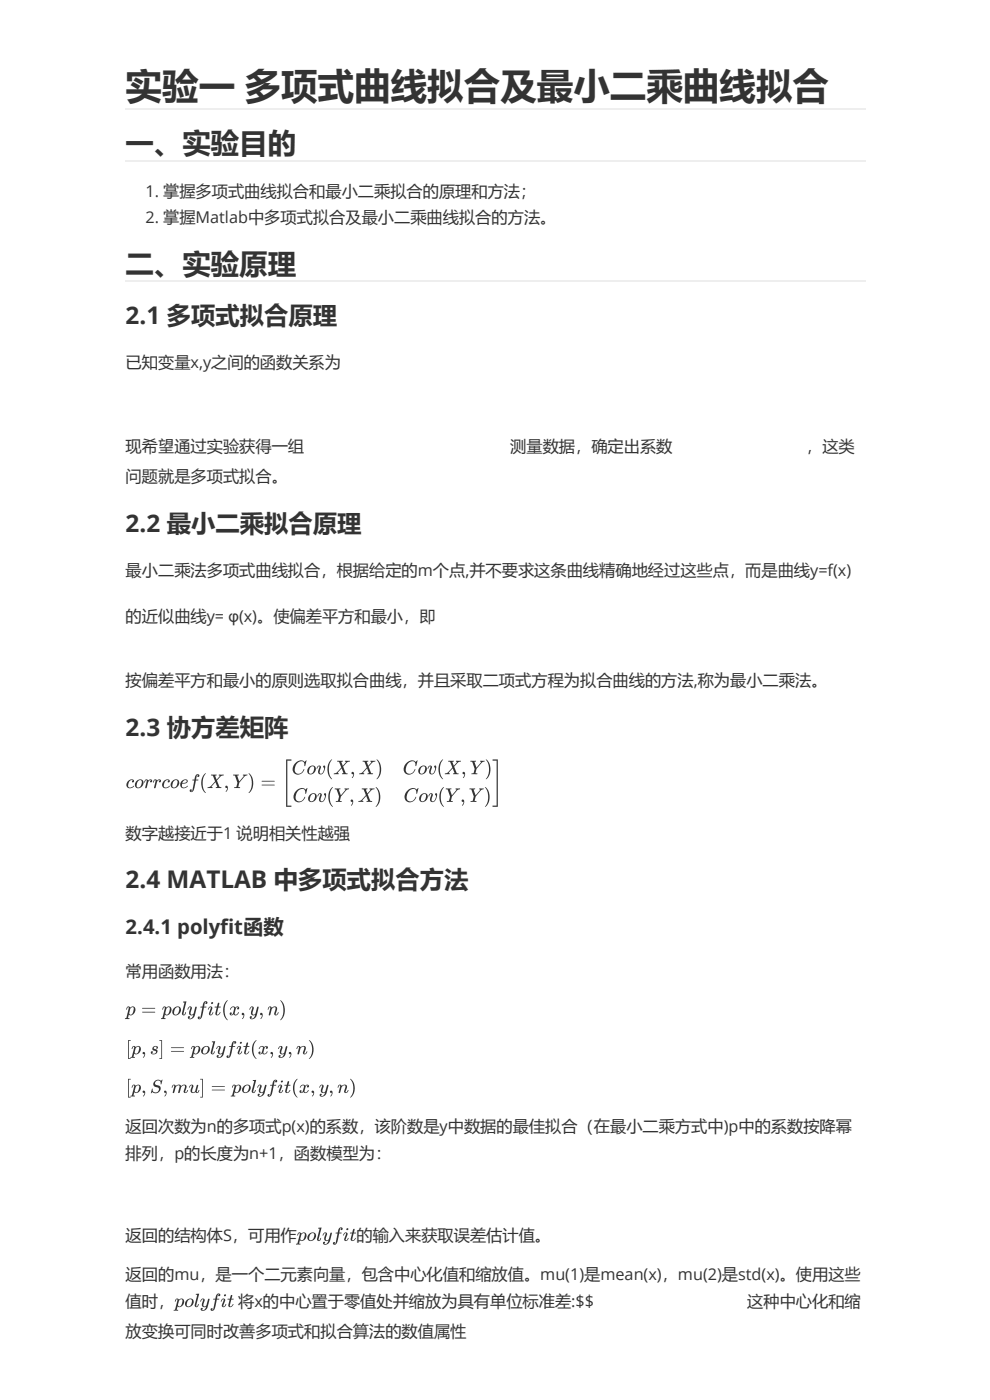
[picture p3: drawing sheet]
<svg xmlns="http://www.w3.org/2000/svg" width="210mm" height="297mm" viewBox="0 0 210 297" stroke-linecap="round" stroke-linejoin="round" font-family="sans-serif">
<path d="M26.6 23.1h157M26.6 34.2h157M26.6 59.6h157" fill="none" stroke="#eee" stroke-width=".26"/>
<g fill="#333">
<path d="M27.2 165.7l.5-.3h.4a.31 .31 0 0 1 .3 .3 .31 .31 0 0 1-.3 .3l-.1-.2 .1-.3a.93 .93 0 0 0-.9 .5 .93 .93 0 0 0 .2 1.1l.4-.1 .6-.3a.8 .8 0 0 1-1.2 .4 .8 .8 0 0 1-.2-1.1z"/>
<path d="M30.8 165.5l.3-.1 .3 .2a.4 .4 0 0 1 .6-.3 .4 .4 0 0 1 0 .7l-.2-.2 .2-.3a.81 .81 0 0 0-.7 1l-.2 .6-.3 .1 .3-1.5-.2-.2-.3 .5z"/>
<path d="M32.7 165.5l.3-.1 .3 .2a.4 .4 0 0 1 .6-.3 .4 .4 0 0 1 0 .7l-.2-.2 .2-.3a.81 .81 0 0 0-.8 1l-.1 .6-.3 .1 .3-1.5-.2-.2-.3 .5z"/>
<path d="M34.7 165.7l.5-.3h.5a.31 .31 0 0 1 .3 .3 .31 .31 0 0 1-.3 .3l-.1-.2 .1-.3a.93 .93 0 0 0-.9 .5 .93 .93 0 0 0 .1 1.1l.5-.1 .5-.3a.8 .8 0 0 1-1.1 .4 .8 .8 0 0 1-.3-1.1z"/>
<path d="M41.5 164.4l.4-.2a.29 .29 0 0 1 .4 .3 .29 .29 0 0 1-.4 .3v-.4a.46 .46 0 0 0-.3 .7v.3l.4 .1-.5 .1-.1 .5a2.16 2.16 0 0 1-.8 1.9 .29 .29 0 0 1-.4-.3 .29 .29 0 0 1 .4-.2l-.1 .4h.1a2.12 2.12 0 0 0 .4-1.6l.2-.7h-.4v-.2a.36 .36 0 0 0 .4-.1 .36 .36 0 0 0 .1-.4z"/>
<path d="M43.4 164.1h.2a3.6 3.6 0 0 0 0 4.1 2.86 2.86 0 0 1-.2-4.1z"/>
<path d="M44.8 164.3h1.1v.2l-.3 .1 .3 .8 .7-.8-.2-.1v-.2l1 .1v.1l-.6 .2-.8 .9 .5 1.4 .4 .1-1.1 .1v-.2l.3-.1-.4-1-.8 .9 .1 .4h-.9l-.1-.2a2.05 2.05 0 0 0 1.6-1.2l-.5-1.2-.4-.1z"/>
<path d="M47.8 166.8l.1-.1a.67 .67 0 0 1 .2 1.2l-.2 .1-.1-.1 .4-.7a.26 .26 0 0 1-.4-.1 .26 .26 0 0 1 0-.3z"/>
<path d="M49.5 164.3h1.1v.2l-.3 .1 .4 1.2 1-1.1-.2-.4h.9v.2a1.42 1.42 0 0 0-1.1 .9l-.6 .6-.2 .9 .4 .1v.2h-1.2v-.2l.4-.1 .2-.9-.5-1.4-.4-.1z"/>
<path d="M52.7 164.1a2.64 2.64 0 0 1 0 4.1 3.6 3.6 0 0 0 0-4.1z"/>
<path d="M60.7 161.1h1.1v.3h-.9v9.5h.9v.3h-1.1z"/>
<path d="M62.6 161.9a1.26 1.26 0 0 1 2-.3l.4-.3-.3 1.2h-.2a.8 .8 0 0 0-.4-1 .8 .8 0 0 0-1 .4l-.3 .3a1.35 1.35 0 0 0 .1 1.9 1.4 1.4 0 0 0 1.5-.9 1.23 1.23 0 0 1-1.7 1 1.23 1.23 0 0 1-.4-1.9z"/>
<path d="M67.3 162.6a.43 .43 0 0 1 .7 0 .43 .43 0 0 1-.1 .6 .49 .49 0 0 0-.2 .6 .49 .49 0 0 0 .5 .3 1.07 1.07 0 0 0 .3-1.5l.2-.2a.45 .45 0 0 1 .3 .4 .45 .45 0 0 1-.1 .4 .92 .92 0 0 1-1.3 1 1.86 1.86 0 0 1 .1-1.6l-.6 .5z"/>
<path d="M70.2 161.2l.2-.1a3.6 3.6 0 0 0 0 4.2 2.86 2.86 0 0 1-.2-4.1z"/>
<path d="M71.5 161.4h1.2l-.1 .2-.2 .1 .3 .8 .6-.8-.2-.1 .1-.2h1l-.1 .2-.6 .2-.8 .8 .6 1.4 .4 .2h-1.2v-.1l.3-.1-.4-1-.8 .9 .2 .3-1 .1v-.2a2.05 2.05 0 0 0 1.5-1.2l-.4-1.3h-.4z"/>
<path d="M74.6 163.8h.1a.67 .67 0 0 1 .1 1.1l-.1 .2-.1-.1 .3-.8a.26 .26 0 0 1-.3 0 .26 .26 0 0 1 0-.4z"/>
<path d="M76.9 161.4h1.2l-.1 .2-.2 .1 .3 .8 .6-.8-.2-.1 .1-.2h1l-.1 .2-.6 .2-.8 .8 .6 1.4 .4 .2h-1.2v-.1l.3-.1-.4-1-.8 .9 .2 .3-1 .1v-.2a2.05 2.05 0 0 0 1.5-1.2l-.4-1.3h-.4z"/>
<path d="M79.8 161.1a2.64 2.64 0 0 1 0 4.2 3.6 3.6 0 0 0 0-4.2z"/>
<path d="M86.2 161.9a1.26 1.26 0 0 1 1.9-.3l.4-.3-.3 1.2h-.1a.8 .8 0 0 0-.5-1 .8 .8 0 0 0-1 .4l-.3 .3a1.35 1.35 0 0 0 .2 1.9 1.4 1.4 0 0 0 1.5-.9 1.23 1.23 0 0 1-1.7 1 1.23 1.23 0 0 1-.4-1.9z"/>
<path d="M90.8 162.6a.43 .43 0 0 1 .7 0 .43 .43 0 0 1-.1 .6 .49 .49 0 0 0-.1 .6 .49 .49 0 0 0 .4 .3 1.07 1.07 0 0 0 .4-1.5l.1-.2a.45 .45 0 0 1 .4 .4 .45 .45 0 0 1-.2 .4 .92 .92 0 0 1-1.3 1 1.86 1.86 0 0 1 .2-1.6l-.6 .5z"/>
<path d="M93.7 161.2l.2-.1a3.6 3.6 0 0 0 0 4.2 2.86 2.86 0 0 1-.2-4.1z"/>
<path d="M95.1 161.4h1.1v.2l-.3 .1 .3 .8 .7-.8-.2-.1v-.2h1v.2l-.7 .2-.7 .8 .5 1.4 .4 .2h-1.1v-.1l.3-.1-.4-1-.8 .9 .1 .3-.9 .1-.1-.2a2.05 2.05 0 0 0 1.6-1.2l-.5-1.3h-.4z"/>
<path d="M98.1 163.8h.1a.67 .67 0 0 1 .2 1.1l-.2 .2-.1-.1 .4-.8a.26 .26 0 0 1-.4 0 .26 .26 0 0 1 0-.4z"/>
<path d="M99.8 161.4h1.1v.2h-.3l.4 1.3 1-1.2-.2-.3h.9v.2a1.42 1.42 0 0 0-1.1 .9l-.6 .6-.2 .9 .4 .1v.1h-1.2v-.1l.4-.1 .2-.9-.5-1.5h-.4z"/>
<path d="M103 161.1a2.64 2.64 0 0 1 0 4.2 3.6 3.6 0 0 0 0-4.2z"/>
<path d="M62.8 167.7a1.26 1.26 0 0 1 2-.2l.4-.3-.3 1.2h-.2a.8 .8 0 0 0-.4-1 .8 .8 0 0 0-1 .3l-.3 .4a1.35 1.35 0 0 0 .1 1.9 1.4 1.4 0 0 0 1.5-1 1.23 1.23 0 0 1-1.7 1.1 1.23 1.23 0 0 1-.4-2z"/>
<path d="M67.5 168.5a.43 .43 0 0 1 .7-.1 .43 .43 0 0 1-.1 .7 .49 .49 0 0 0-.2 .5 .49 .49 0 0 0 .5 .4 1.07 1.07 0 0 0 .3-1.6l.1-.1a.45 .45 0 0 1 .4 .3 .45 .45 0 0 1-.2 .5 .92 .92 0 0 1-1.2 .9 1.86 1.86 0 0 1 .1-1.5l-.6 .5z"/>
<path d="M70.4 167.1l.2-.1a3.6 3.6 0 0 0 0 4.2 2.86 2.86 0 0 1-.2-4.1z"/>
<path d="M71 167.3h1.1v.2h-.3l.5 1.2 .9-1.1-.1-.3h.8l.1 .1a1.42 1.42 0 0 0-1.2 .9l-.5 .7-.2 .8 .3 .1v.2h-1.2v-.2h.5l.2-.9-.5-1.5-.4-.1z"/>
<path d="M74.4 169.7l.1-.1a.67 .67 0 0 1 .1 1.2l-.1 .1-.1-.1 .3-.7a.26 .26 0 0 1-.3-.1 .26 .26 0 0 1 0-.3z"/>
<path d="M76.7 167.3h1.2v.1l-.3 .1 .3 .8 .6-.7-.2-.2 .1-.1h1v.2l-.7 .2-.7 .8 .5 1.4 .4 .1-1.2 .1v-.2h.3l-.4-1-.8 .9 .2 .3h-1v-.2a2.05 2.05 0 0 0 1.5-1.2l-.4-1.2h-.4z"/>
<path d="M79.7 167a2.64 2.64 0 0 1-.1 4.2 3.6 3.6 0 0 0 .1-4.2z"/>
<path d="M86.4 167.7a1.26 1.26 0 0 1 1.9-.2l.4-.3-.3 1.2h-.1a.8 .8 0 0 0-.5-1 .8 .8 0 0 0-1 .3l-.3 .4a1.35 1.35 0 0 0 .2 1.9 1.4 1.4 0 0 0 1.5-1 1.23 1.23 0 0 1-1.7 1.1 1.23 1.23 0 0 1-.5-2z"/>
<path d="M91 168.5a.43 .43 0 0 1 .7-.1 .43 .43 0 0 1-.1 .7 .49 .49 0 0 0-.2 .5 .49 .49 0 0 0 .5 .4 1.07 1.07 0 0 0 .3-1.6l.2-.1a.45 .45 0 0 1 .4 .3 .45 .45 0 0 1-.2 .5 .92 .92 0 0 1-1.3 .9 1.86 1.86 0 0 1 .1-1.5l-.6 .5z"/>
<path d="M93.9 167.1l.2-.1a3.6 3.6 0 0 0 0 4.2 2.86 2.86 0 0 1-.2-4.1z"/>
<path d="M94.5 167.3h1.2v.2h-.3l.4 1.2 1-1.1-.2-.3h.9v.1a1.42 1.42 0 0 0-1.1 .9l-.6 .7-.2 .8 .4 .1v.2h-1.3l.1-.2h.4l.2-.9-.5-1.5-.4-.1z"/>
<path d="M97.9 169.7l.1-.1a.67 .67 0 0 1 .2 1.2l-.2 .1-.1-.1 .4-.7a.26 .26 0 0 1-.4-.1 .26 .26 0 0 1 0-.3z"/>
<path d="M99.6 167.3h1.1v.2h-.3l.4 1.2 1-1.1-.2-.3h.9v.1a1.42 1.42 0 0 0-1.1 .9l-.6 .7-.2 .8 .4 .1v.2h-1.2v-.2h.4l.2-.9-.5-1.5-.4-.1z"/>
<path d="M102.8 167a2.64 2.64 0 0 1 0 4.2 3.6 3.6 0 0 0 0-4.2z"/>
<path d="M104.4 161.1h1.1v10.1h-1.1v-.3h.9v-9.5h-.9z"/>
<path d="M38.9 212.5h.6l-.6 2.7h.2l.3-.5a.45 .45 0 0 1-.2 .6 .45 .45 0 0 1-.6-.1l.5-2.5h-.3z"/>
<path d="M40 213.7a.44 .44 0 0 1 .7 0 .44 .44 0 0 1-.2 .7v.2a.4 .4 0 0 0 .2 .6 .4 .4 0 0 0 .4-.6l.3-.9 .2-.1 .1 .2a3.1 3.1 0 0 1-1 2.4 .47 .47 0 0 1-.6 0 .47 .47 0 0 1-.2-.5l.2-.1a.22 .22 0 0 1 .2 .2 .22 .22 0 0 1-.2 .2h.5l.4-.7-.1 .1a.57 .57 0 0 1-.7-.2 .57 .57 0 0 1-.1-.7l.3-.8h-.3l-.3 .5z"/>
<path d="M43.2 212.6l.4-.2a.3 .3 0 0 1 .4 .3 .3 .3 0 0 1-.4 .3l.1-.4a.46 .46 0 0 0-.4 .6v.3l.5 .2h-.6l-.1 .6a2.19 2.19 0 0 1-.8 1.9 .3 .3 0 0 1-.4-.3 .3 .3 0 0 1 .4-.2l-.1 .4h.1a2.15 2.15 0 0 0 .5-1.6l.1-.8h-.4v-.1a.36 .36 0 0 0 .4-.1 .36 .36 0 0 0 .1-.4z"/>
<path d="M46.2 212.8l.3 .1-.2 .6 .5 .1-.1 .1h-.4l-.3 1.5 .4-.1 .2-.4a.54 .54 0 0 1-.2 .7 .54 .54 0 0 1-.7-.1v-.3l.3-1.2-.5-.1 .5-.1z"/>
<path d="M48.1 212.3l.2-.1a3.6 3.6 0 0 0 0 4.2 2.91 2.91 0 0 1-.2-4.1z"/>
<path d="M49 213.7l.5-.2 .4 .3a.39 .39 0 0 1 .6-.3 .39 .39 0 0 1-.1 .7l-.1-.2 .2-.3h-.2a1.87 1.87 0 0 0-.5 1.5 .59 .59 0 0 0 .7-.5l.1 .1a.67 .67 0 0 1-.4 .5 .67 .67 0 0 1-.7-.1 .38 .38 0 0 1-.6 .2 .38 .38 0 0 1 .1-.6 .22 .22 0 0 1 .1 .2 .22 .22 0 0 1-.2 .2h.1a.7 .7 0 0 0 .6-.9 .36 .36 0 0 0 .1-.4 .36 .36 0 0 0-.4-.2l-.5 .5z"/>
<path d="M51.3 214.9h.1a.68 .68 0 0 1 .2 1.1l-.2 .2-.1-.1 .3-.8a.26 .26 0 0 1-.3 0 .26 .26 0 0 1 0-.4z"/>
<path d="M53.1 213.7a.44 .44 0 0 1 .7 0 .44 .44 0 0 1-.1 .7l-.1 .2a.4 .4 0 0 0 .3 .6 .4 .4 0 0 0 .4-.6l.2-.9 .2-.1 .1 .2a3.1 3.1 0 0 1-1 2.4 .47 .47 0 0 1-.6 0 .47 .47 0 0 1-.2-.5l.2-.1a.22 .22 0 0 1 .2 .2 .22 .22 0 0 1-.2 .2h.5l.4-.7-.1 .1a.57 .57 0 0 1-.7-.2 .57 .57 0 0 1 0-.7l.2-.8h-.3l-.3 .5z"/>
<path d="M55.2 214.9h.1a.68 .68 0 0 1 .2 1.1l-.2 .2-.1-.1 .3-.8a.26 .26 0 0 1-.3 0 .26 .26 0 0 1 0-.4z"/>
<path d="M57 213.7a.38 .38 0 0 1 .3-.2 .38 .38 0 0 1 .3 .3 .64 .64 0 0 1 1-.2 .64 .64 0 0 1 0 1l-.1 .6a.44 .44 0 0 0 .4-.5h.1a.47 .47 0 0 1-.3 .6 .47 .47 0 0 1-.6-.2v-.1a1.01 1.01 0 0 0 .1-1.3l-.6 .4-.3 1.2-.2 .1-.1-.1 .3-1.5-.2-.1-.3 .5z"/>
<path d="M59.4 212.2a2.68 2.68 0 0 1 0 4.2 3.6 3.6 0 0 0 0-4.2z"/>
<path d="M27.1 220.7h.6v.1h-.4v3.7h.4v.1h-.6z"/>
<path d="M30.3 223.2h.1a.62 .62 0 0 1 .1 1.1h-.2l.3-.7a.25 .25 0 0 1-.3 0 .25 .25 0 0 1 0-.4z"/>
<path d="M32.5 222.1a.51 .51 0 0 1 .6-.3 .51 .51 0 0 1 .3 .6 .17 .17 0 0 1-.3 0 .18 .18 0 0 1 .2-.3h-.1a.32 .32 0 0 0-.4 0 .32 .32 0 0 0 0 .4 .6 .6 0 0 1 .6 .7 .6 .6 0 0 1-.8 .5 .37 .37 0 0 1-.6-.2 .37 .37 0 0 1 .3-.5l.1 .3-.2 .1a.48 .48 0 0 0 .6 .1 .48 .48 0 0 0 .2-.5h-.1a.49 .49 0 0 1-.5-.3 .49 .49 0 0 1 .1-.6z"/>
<path d="M33.8 220.7h.6v3.9h-.6v-.1h.4v-3.7h-.4z"/>
<path d="M45 220.9h.6l-.6 2.6h.2l.3-.5a.42 .42 0 0 1-.3 .6 .42 .42 0 0 1-.5-.4l.5-2-.3-.1z"/>
<path d="M46.1 222a.43 .43 0 0 1 .6 .1 .43 .43 0 0 1-.1 .6v.2a.38 .38 0 0 0 .3 .6 .38 .38 0 0 0 .3-.5l.3-1 .2-.1 .1 .3a2.85 2.85 0 0 1-1 2.2 .46 .46 0 0 1-.6 .1 .46 .46 0 0 1-.2-.6h.3l.1 .2-.2 .1 .3 .1 .4-.3 .2-.4a.61 .61 0 0 1-.9-.1 .61 .61 0 0 1 .1-.9l.2-.5a.45 .45 0 0 0-.6 .4z"/>
<path d="M49.3 221l.4-.1a.28 .28 0 0 1 .4 .2 .28 .28 0 0 1-.4 .3l.1-.4a.44 .44 0 0 0-.4 .6v.3l.5 .1-.6 .1-.1 .5a2.01 2.01 0 0 1-.8 1.9 .27 .27 0 0 1-.4-.1 .27 .27 0 0 1 .1-.4 .27 .27 0 0 1 .4 .1l-.2 .2h.1a1.08 1.08 0 0 0 .4-1.1l.2-1.1h-.4v-.2a.35 .35 0 0 0 .4 0 .35 .35 0 0 0 .1-.4z"/>
<path d="M52.3 221.2l.3 .1-.2 .6 .5 .1-.1 .1h-.4l-.3 1.4 .4-.1 .2-.4a.53 .53 0 0 1-.2 .7 .53 .53 0 0 1-.7-.1v-.4l.2-1.1h-.4l.5-.2z"/>
<path d="M54 220.9l.4-.2a3.2 3.2 0 0 0 0 3.9 2.6 2.6 0 0 1-.4-3.7z"/>
<path d="M55.1 222.1l.5-.2 .4 .2a.38 .38 0 0 1 .6-.2 .38 .38 0 0 1 0 .6l-.2-.1 .2-.3-.2-.1a1.69 1.69 0 0 0-.5 1.5 .59 .59 0 0 0 .7-.5l.1 .1a.66 .66 0 0 1-.4 .5 .66 .66 0 0 1-.7-.2 .37 .37 0 0 1-.6 .3 .37 .37 0 0 1 0-.6l.2 .1-.2 .3a.35 .35 0 0 0 .4 0 .35 .35 0 0 0 .1-.4l.2-.4a.35 .35 0 0 0-.1-.6 .35 .35 0 0 0-.5 .2l-.2 .2z"/>
<path d="M57.4 223.2h.1a.62 .62 0 0 1 .2 1.1h-.3l.3-.7a.25 .25 0 0 1-.3 0 .25 .25 0 0 1 0-.4z"/>
<path d="M59.2 222a.43 .43 0 0 1 .7 .1 .43 .43 0 0 1-.1 .6l-.1 .2a.38 .38 0 0 0 .3 .6 .38 .38 0 0 0 .4-.5l.2-1 .2-.1 .1 .3a2.85 2.85 0 0 1-1 2.2 .46 .46 0 0 1-.6 .1 .46 .46 0 0 1-.2-.6h.3l.1 .2-.2 .1 .3 .1 .4-.3 .2-.4a.61 .61 0 0 1-.9-.1 .61 .61 0 0 1 .1-.9l.2-.5a.45 .45 0 0 0-.6 .4z"/>
<path d="M61.3 223.2h.1a.62 .62 0 0 1 .1 1.1h-.2l.3-.7a.25 .25 0 0 1-.3 0 .25 .25 0 0 1 0-.4z"/>
<path d="M63 222a.39 .39 0 0 1 .4-.1 .39 .39 0 0 1 .3 .3 .62 .62 0 0 1 1-.2 .62 .62 0 0 1 0 .9l-.1 .6a.43 .43 0 0 0 .4-.4h.1a.47 .47 0 0 1-.5 .6 .47 .47 0 0 1-.2-.8l.1-.8h-.4l-.4 .4-.3 1.1-.3 .1 .3-1.5-.2-.1-.3 .4z"/>
<path d="M65.5 220.7a2.44 2.44 0 0 1 0 3.9 3.2 3.2 0 0 0 0-3.9z"/>
<path d="M27.1 228.9h.6v.1h-.4v3.7h.4v.1h-.6z"/>
<path d="M30.3 231.4h.1a.62 .62 0 0 1 .1 1.1h-.2l.3-.7a.25 .25 0 0 1-.3 0 .25 .25 0 0 1 0-.4z"/>
<path d="M32.8 229.4l.1-.1a1.05 1.05 0 0 1 1.3 0l.2-.2-.2 .9h-.1a.6 .6 0 0 0-.6-.8 .6 .6 0 0 0-.5 .9l.1 .1a.92 .92 0 0 1 .9 1.1 .92 .92 0 0 1-1.3 .6 .46 .46 0 0 0-.7 0l.2-.9h.2a.65 .65 0 0 0 .7 .8 .65 .65 0 0 0 .4-1.1 .77 .77 0 0 1-.9-.3 .77 .77 0 0 1 .2-1z"/>
<path d="M34.8 231.4h.1a.62 .62 0 0 1 .2 1.1h-.3l.4-.7a.25 .25 0 0 1-.3 0 .25 .25 0 0 1-.1-.4z"/>
<path d="M36.6 230.2l.4-.1 .3 .3 .7-.3 .4 .3a.63 .63 0 0 1 .9-.2 .63 .63 0 0 1 .1 .9l-.1 .6 .6-.4a.47 .47 0 0 1-.6 .6 .47 .47 0 0 1-.2-.8l.1-.8h-.4l-.4 .4-.3 1.1-.3 .1 .3-1.4-.1-.2h-.4l-.4 .4-.3 1.1-.2 .1-.1-.1 .3-1.4-.1-.1-.4 .5z"/>
<path d="M40.3 230.3a.43 .43 0 0 1 .6-.1 .43 .43 0 0 1 0 .7l-.1 .2a.4 .4 0 0 0 .2 .7 .4 .4 0 0 0 .5-.6 1 1 0 0 1 .4-1.1l.1 .2-.3 1.4h.2l.3-.5a.45 .45 0 0 1-.2 .6 .45 .45 0 0 1-.6-.1 .61 .61 0 0 1-.9 0 .61 .61 0 0 1 0-.9l.2-.5a.45 .45 0 0 0-.6 .5z"/>
<path d="M42.4 228.9h.6v3.9h-.6v-.1h.4v-3.7h-.4z"/>
<path d="M53.6 229.1h.7l-.6 2.6h.2l.3-.5a.42 .42 0 0 1-.3 .6 .42 .42 0 0 1-.5-.3l.5-2.1-.3-.1z"/>
<path d="M54.8 230.2a.43 .43 0 0 1 .6 .1 .43 .43 0 0 1-.1 .6v.2a.39 .39 0 0 0 .2 .6 .39 .39 0 0 0 .4-.5l.3-.9 .2-.1 .1 .2a2.85 2.85 0 0 1-1 2.2 .46 .46 0 0 1-.6 .1 .46 .46 0 0 1-.2-.6h.3l.1 .2-.2 .1 .3 .1 .4-.3 .2-.4a.61 .61 0 0 1-.9-.1 .61 .61 0 0 1 .1-.9l.2-.5a.45 .45 0 0 0-.6 .5z"/>
<path d="M58 229.2l.4-.1a.28 .28 0 0 1 .4 .3 .28 .28 0 0 1-.4 .2v-.4a.44 .44 0 0 0-.3 .6v.3l.5 .1-.6 .1-.1 .5a2.01 2.01 0 0 1-.8 1.9 .27 .27 0 0 1-.4-.1 .27 .27 0 0 1 .1-.4 .27 .27 0 0 1 .4 .1l-.2 .2h.1a1.08 1.08 0 0 0 .4-1.1l.2-1.1h-.4v-.1a.36 .36 0 0 0 .4-.1 .36 .36 0 0 0 .1-.4z"/>
<path d="M61 229.4l.3 .1-.2 .6 .5 .1-.1 .1h-.4l-.3 1.4 .4-.1 .2-.3a.52 .52 0 0 1-.1 .6 .52 .52 0 0 1-.7-.1l-.1-.3 .2-1.2h-.4l.5-.2z"/>
<path d="M62.7 229.1l.4-.2a3.2 3.2 0 0 0 0 3.9 2.6 2.6 0 0 1-.4-3.7z"/>
<path d="M63.8 230.3l.5-.2 .4 .3a.38 .38 0 0 1 .6-.3 .38 .38 0 0 1 0 .6l-.2-.1 .2-.3h-.2a1.68 1.68 0 0 0-.5 1.4 .59 .59 0 0 0 .7-.4h.1a.66 .66 0 0 1-.4 .5 .66 .66 0 0 1-.7-.2 .37 .37 0 0 1-.6 .3 .37 .37 0 0 1 .1-.6l.1 .2-.2 .2a.35 .35 0 0 0 .4 0 .35 .35 0 0 0 .1-.4l.2-.4a.35 .35 0 0 0 0-.6 .35 .35 0 0 0-.6 .2l-.2 .3z"/>
<path d="M66.1 231.4h.1a.62 .62 0 0 1 .2 1.1h-.3l.3-.7a.25 .25 0 0 1-.3 0 .25 .25 0 0 1 0-.4z"/>
<path d="M67.9 230.2a.43 .43 0 0 1 .7 .1 .43 .43 0 0 1-.1 .6l-.1 .2a.39 .39 0 0 0 .3 .6 .39 .39 0 0 0 .4-.5l.2-.9 .3-.1v.2a2.85 2.85 0 0 1-1 2.2 .46 .46 0 0 1-.6 .1 .46 .46 0 0 1-.2-.6h.4v.2l-.2 .1 .4 .1 .3-.3 .2-.4a.61 .61 0 0 1-.8-.1 .61 .61 0 0 1 .1-.9l.1-.5a.45 .45 0 0 0-.5 .5z"/>
<path d="M70 231.4h.1a.62 .62 0 0 1 .2 1.1h-.3l.3-.7a.25 .25 0 0 1-.3 0 .25 .25 0 0 1 0-.4z"/>
<path d="M71.8 230.2a.39 .39 0 0 1 .4-.1 .39 .39 0 0 1 .2 .3 .62 .62 0 0 1 1-.2 .62 .62 0 0 1 0 .9l-.1 .6a.43 .43 0 0 0 .5-.4h.1a.47 .47 0 0 1-.6 .6 .47 .47 0 0 1-.2-.8l.1-.8h-.4l-.4 .4-.3 1.1-.3 .1 .3-1.5-.2-.1-.3 .5z"/>
<path d="M74.2 228.9a2.43 2.43 0 0 1 0 3.9 3.2 3.2 0 0 0 0-3.9z"/>
<path d="M67.5 260.5h.7l-.6 2.6h.1l.3-.5a.48 .48 0 0 1-.2 .6 .48 .48 0 0 1-.6-.1l.5-2.4-.3-.1z"/>
<path d="M68.6 261.6a.43 .43 0 0 1 .7 0 .43 .43 0 0 1-.1 .7l-.1 .2a.39 .39 0 0 0 .3 .6 .39 .39 0 0 0 .4-.6l.3-.9 .2-.1 .1 .2a2.94 2.94 0 0 1-1.1 2.3 .47 .47 0 0 1-.6 .1 .47 .47 0 0 1-.2-.6h.4v.2l-.2 .2h.4l.3-.3 .2-.4h-.1a.56 .56 0 0 1-.7-.1 .56 .56 0 0 1 0-.7l.2-.7a.45 .45 0 0 0-.5 .4z"/>
<path d="M71.9 260.5l.4-.1a.29 .29 0 0 1 .4 .3 .29 .29 0 0 1-.4 .2v-.4a.45 .45 0 0 0-.3 .7l-.1 .3 .5 .1-.5 .1-.1 .5a2.07 2.07 0 0 1-.9 1.9 .28 .28 0 0 1-.3-.1 .28 .28 0 0 1 .1-.4 .28 .28 0 0 1 .3 .1l-.2 .2h.2a1.12 1.12 0 0 0 .3-1.1l.3-1.1h-.4v-.2a.36 .36 0 0 0 .4 0 .36 .36 0 0 0 .1-.5z"/>
<path d="M74.9 260.7l.3 .1-.2 .7h.5l-.1 .2h-.4l-.3 1.4h.2l.5-.5a.53 .53 0 0 1-.5 .6 .53 .53 0 0 1-.6-.4l.3-1.1-.4-.1 .5-.1z"/>
<path d="M41.6 274.5h.6l-.6 2.6h.2l.3-.4a.48 .48 0 0 1-.2 .5 .48 .48 0 0 1-.6-.1l.5-2.4h-.3z"/>
<path d="M42.7 275.6a.43 .43 0 0 1 .7 .1 .43 .43 0 0 1-.1 .6l-.1 .2a.39 .39 0 0 0 .3 .6 .39 .39 0 0 0 .4-.5l.2-1 .2-.1 .1 .3a2.94 2.94 0 0 1-1 2.2 .47 .47 0 0 1-.6 .1 .47 .47 0 0 1-.2-.5l.3-.1 .1 .2-.2 .2 .3 .1 .4-.3 .2-.5-.1 .1a.56 .56 0 0 1-.7-.1 .56 .56 0 0 1 0-.8l.2-.7a.45 .45 0 0 0-.6 .4z"/>
<path d="M46 274.6l.4-.2a.29 .29 0 0 1 .3 .3 .29 .29 0 0 1-.4 .3l.1-.4a.45 .45 0 0 0-.3 .6l-.1 .3 .5 .1-.5 .1-.1 .5a2.07 2.07 0 0 1-.9 1.9 .28 .28 0 0 1-.4-.1 .28 .28 0 0 1 .1-.4 .28 .28 0 0 1 .4 .1l-.2 .2 .1 .1a1.12 1.12 0 0 0 .4-1.2l.2-1.1h-.4v-.2a.36 .36 0 0 0 .5 0 .36 .36 0 0 0 0-.4z"/>
<path d="M49 274.8l.2 .1-.1 .6 .4 .1v.1h-.5l-.3 1.4h.3l.4-.4a.53 .53 0 0 1-.4 .5 .53 .53 0 0 1-.6-.3l.3-1.2-.5-.1 .5-.1z"/>
<path d="M28.9 165.7a.84 .84 0 0 1 1.4-.1 .84 .84 0 0 1-.2 1.3 .83 .83 0 0 1-1.3 .1 .83 .83 0 0 1 .1-1.3zM29.3 165.7a.84 .84 0 0 0 0 1.4 1.06 1.06 0 0 0 .6-1.6h-.3z"/>
<path d="M36.5 165.7a.84 .84 0 0 1 1.3-.1 .84 .84 0 0 1-.1 1.3 .83 .83 0 0 1-1.3 .1 .83 .83 0 0 1 .1-1.3zM36.8 165.7a.84 .84 0 0 0 .1 1.4 1.06 1.06 0 0 0 .6-1.6h-.4z"/>
<path d="M38.5 165.7l.1-.1a.69 .69 0 0 1 1.2 .1 1.23 1.23 0 0 1-1.2 .6 .55 .55 0 0 0 .2 .8 .55 .55 0 0 0 .8-.3l.2-.1a.82 .82 0 0 1-1.2 .4 .82 .82 0 0 1-.2-1.2zM38.9 165.7l-.2 .4a.82 .82 0 0 0 .9-.4l-.3-.2z"/>
<path d="M55.5 165.7h2.7l-2.7 .1zM55.5 166.5h2.7l-2.7 .1z"/>
<path d="M65.5 162.8a.84 .84 0 0 1 1.3-.2 .84 .84 0 0 1-.2 1.3 .83 .83 0 0 1-1.3 .2 .83 .83 0 0 1 .2-1.3zM65.8 162.8a.84 .84 0 0 0 0 1.3 1.06 1.06 0 0 0 .6-1.5h-.3z"/>
<path d="M89 162.8a.84 .84 0 0 1 1.3-.2 .84 .84 0 0 1-.1 1.3 .83 .83 0 0 1-1.3 .2 .83 .83 0 0 1 .1-1.3zM89.3 162.8a.84 .84 0 0 0 .1 1.3 1.06 1.06 0 0 0 .6-1.5h-.4z"/>
<path d="M65.7 168.7a.84 .84 0 0 1 1.3-.2 .84 .84 0 0 1-.2 1.3 .83 .83 0 0 1-1.3 .1 .83 .83 0 0 1 .2-1.2zM66 168.7a.84 .84 0 0 0 0 1.3 1.06 1.06 0 0 0 .6-1.5h-.3z"/>
<path d="M89.2 168.7a.84 .84 0 0 1 1.3-.2 .84 .84 0 0 1-.2 1.3 .83 .83 0 0 1-1.3 .1 .83 .83 0 0 1 .2-1.2zM89.5 168.7a.84 .84 0 0 0 .1 1.3 1.06 1.06 0 0 0 .5-1.5h-.3z"/>
<path d="M27 213.6l.4-.1 .2 .3a.64 .64 0 0 1 .9-.2 .64 .64 0 0 1 .2 .9 .92 .92 0 0 1-1.3 .8l-.1-.1-.2 .8h.3v.2h-.9v-.2h.3l.5-2.1v-.2h-.2l-.3 .5zM27.8 213.8l-.2 .5a.57 .57 0 0 0-.2 .5 .57 .57 0 0 0 .4 .4l.4-.5a.55 .55 0 0 0 .2-.6 .55 .55 0 0 0-.4-.4z"/>
<path d="M30.1 213.9h2.8l-2.7 .1zM30.1 214.7h2.8l-2.7 .1z"/>
<path d="M34.6 213.6l.4-.1 .3 .3a.64 .64 0 0 1 .8-.2 .64 .64 0 0 1 .2 .9 .92 .92 0 0 1-1.2 .8l-.1-.1-.2 .8h.3v.2h-.9v-.2h.2l.5-2.1v-.2h-.1l-.4 .5zM35.4 213.8l-.2 .5a.57 .57 0 0 0-.2 .5 .57 .57 0 0 0 .5 .4l.4-.5a.55 .55 0 0 0 .2-.6 .55 .55 0 0 0-.5-.4z"/>
<path d="M36.9 213.9a.85 .85 0 0 1 1.3-.2 .85 .85 0 0 1-.2 1.4 .84 .84 0 0 1-1.3 .1 .84 .84 0 0 1 .2-1.3zM37.2 213.9a.85 .85 0 0 0 0 1.4 1.07 1.07 0 0 0 .6-1.6h-.3z"/>
<path d="M44.7 212.8a.25 .25 0 0 1 .5 0 .25 .25 0 0 1-.5 0zM44.3 213.7a.42 .42 0 0 1 .6-.1 .42 .42 0 0 1 0 .6l-.1 .3a.46 .46 0 0 0-.1 .8l.5-.6a.45 .45 0 0 1-.5 .7 .45 .45 0 0 1-.3-.7l.3-.9-.2-.1-.4 .5z"/>
<path d="M28.1 222l.4-.1 .3 .2a.67 .67 0 0 1 1 0 .67 .67 0 0 1-.1 1 .74 .74 0 0 1-.5 .6 .74 .74 0 0 1-.7-.2l-.2 .7h.3v.2h-.9v-.2h.2l.5-1.9v-.2h-.1l-.4 .4zM28.9 222.3l-.2 .3a.52 .52 0 0 0-.2 .5 .52 .52 0 0 0 .5 .4l.4-.5a.51 .51 0 0 0 .2-.6 .51 .51 0 0 0-.5-.3z"/>
<path d="M36.3 222.2l2.7 .1-2.7 .1zM36.3 223h2.7l-2.7 .1z"/>
<path d="M40.7 222l.4-.1 .3 .2a.67 .67 0 0 1 1 0 .67 .67 0 0 1-.1 1 .74 .74 0 0 1-.5 .6 .74 .74 0 0 1-.7-.2l-.2 .7h.3v.2h-.9v-.2h.2l.5-1.9v-.2h-.1l-.4 .4zM41.5 222.3l-.2 .3a.52 .52 0 0 0-.2 .5 .52 .52 0 0 0 .5 .4l.4-.5a.51 .51 0 0 0 .2-.6 .51 .51 0 0 0-.5-.3z"/>
<path d="M43 222.3a.82 .82 0 0 1 1.2-.2 .82 .82 0 0 1-.1 1.3 .81 .81 0 0 1-1.2 .1 .81 .81 0 0 1 .1-1.2zM43.3 222.3a.77 .77 0 0 0 .1 1.2 .98 .98 0 0 0 .5-1.4z"/>
<path d="M50.8 221.2a.25 .25 0 0 1 .5 0 .25 .25 0 0 1-.5 0zM50.4 222.1a.44 .44 0 0 1 .7-.1 .44 .44 0 0 1-.1 .7l-.1 .2a.41 .41 0 0 0-.1 .6l.5-.5a.44 .44 0 0 1-.5 .7 .44 .44 0 0 1-.3-.7l.3-.9h-.2l-.4 .4z"/>
<path d="M28.1 230.2l.5-.1 .2 .3a.67 .67 0 0 1 1-.1 .67 .67 0 0 1-.1 1 .74 .74 0 0 1-.5 .6 .74 .74 0 0 1-.7-.2l-.2 .7h.3v.2h-.9v-.2h.2l.6-1.9-.1-.2h-.1l-.4 .5zM28.9 230.5l-.2 .3a.52 .52 0 0 0-.1 .6 .52 .52 0 0 0 .4 .3l.4-.5a.51 .51 0 0 0 .2-.6 .51 .51 0 0 0-.5-.3z"/>
<path d="M44.9 230.4l2.8 .1-2.7 .1zM44.9 231.2h2.8l-2.7 .1z"/>
<path d="M49.4 230.2l.4-.1 .2 .3a.67 .67 0 0 1 1-.1 .67 .67 0 0 1 0 1 .74 .74 0 0 1-.5 .6 .74 .74 0 0 1-.8-.2l-.1 .7h.3l-.1 .2h-.9l.1-.2h.2l.5-1.9v-.2h-.2l-.3 .5zM50.1 230.5l-.1 .3a.52 .52 0 0 0-.2 .6 .52 .52 0 0 0 .4 .3l.5-.5a.51 .51 0 0 0 .1-.6 .51 .51 0 0 0-.4-.3z"/>
<path d="M51.6 230.5a.82 .82 0 0 1 1.3-.2 .82 .82 0 0 1-.1 1.3 .81 .81 0 0 1-1.3 .1 .81 .81 0 0 1 .1-1.2zM52 230.5a.77 .77 0 0 0 0 1.3 .98 .98 0 0 0 .6-1.5z"/>
<path d="M59.5 229.4a.25 .25 0 0 1 .5 0 .25 .25 0 0 1-.5 0zM59.1 230.3a.44 .44 0 0 1 .7-.1 .44 .44 0 0 1-.1 .7l-.1 .2a.41 .41 0 0 0-.1 .6l.5-.5a.44 .44 0 0 1-.5 .7 .44 .44 0 0 1-.3-.7l.3-.9h-.2l-.4 .5z"/>
<path d="M63.2 261.6l.5-.1 .2 .2a.68 .68 0 0 1 1 0 .68 .68 0 0 1 0 1 .74 .74 0 0 1-1.3 .4l-.2 .7 .3 .1v.1h-.9v-.1l.2-.1 .6-2-.1-.2h-.1l-.4 .5zM64 261.8l-.2 .4a.54 .54 0 0 0-.1 .5 .54 .54 0 0 0 .4 .4l.4-.5a.53 .53 0 0 0 .2-.6 .53 .53 0 0 0-.5-.4z"/>
<path d="M65.5 261.8a.83 .83 0 0 1 1.3-.2 .83 .83 0 0 1-.1 1.3 .83 .83 0 0 1-1.3 .2 .83 .83 0 0 1 .1-1.3zM65.8 261.8a.8 .8 0 0 0 .1 1.3 1.02 1.02 0 0 0 .6-1.5z"/>
<path d="M73.4 260.7a.22 .22 0 0 1 .4 0 .22 .22 0 0 1-.4 0zM73 261.6a.45 .45 0 0 1 .6 0 .45 .45 0 0 1-.1 .7v.2a.43 .43 0 0 0-.1 .6l.4-.5a.44 .44 0 0 1-.4 .7 .44 .44 0 0 1-.3-.7l.3-.9-.2-.1-.4 .5z"/>
<path d="M37.3 275.6l.4-.1 .2 .2a.68 .68 0 0 1 1 0 .68 .68 0 0 1 0 1 .74 .74 0 0 1-1.2 .5l-.2 .6 .3 .1-.1 .2h-.9l.1-.2 .2-.1 .5-1.9v-.2h-.2l-.3 .4zM38 275.9l-.1 .3a.54 .54 0 0 0-.2 .6 .54 .54 0 0 0 .4 .3l.5-.5a.53 .53 0 0 0 .1-.6 .53 .53 0 0 0-.4-.3z"/>
<path d="M39.6 275.9a.83 .83 0 0 1 1.3-.2 .83 .83 0 0 1-.2 1.3 .83 .83 0 0 1-1.3 .1 .83 .83 0 0 1 .2-1.2zM39.9 275.9a.8 .8 0 0 0 0 1.3 1.02 1.02 0 0 0 .6-1.5z"/>
<path d="M47.5 274.8a.22 .22 0 0 1 .4 0 .22 .22 0 0 1-.4 0zM47 275.7a.45 .45 0 0 1 .7-.1 .45 .45 0 0 1-.1 .7l-.1 .2a.43 .43 0 0 0-.1 .7l.5-.5a.44 .44 0 0 1-.4 .6 .44 .44 0 0 1-.4-.7l.3-.9h-.2l-.4 .4z"/>
</g>
<text font-size="7.7" fill="#333" x="26.6" y="21.1">实验一 多项式曲线拟合及最小二乘曲线拟合</text>
<g font-size="6" fill="#333">
<text x="26.6" y="32.5">一、实验目的</text>
<text x="26.6" y="58.1">二、实验原理</text>
</g>
<g font-size="5.2" fill="#333">
<text x="26.6" y="68.7">2.1 多项式拟合原理</text>
<text x="26.6" y="112.9">2.2 最小二乘拟合原理</text>
<text x="26.6" y="156.1">2.3 协方差矩阵</text>
<text x="26.6" y="188.4">2.4 MATLAB 中多项式拟合方法</text>
</g>
<text font-size="4.3" fill="#333" x="26.6" y="198.2">2.4.1 polyfit函数</text>
<g font-size="3.4" fill="#333">
<text x="30.9" y="41.7">1. 掌握多项式曲线拟合和最小二乘拟合的原理和方法；</text>
<text x="30.9" y="47.3">2. 掌握Matlab中多项式拟合及最小二乘曲线拟合的方法。</text>
<text x="26.6" y="78">已知变量x,y之间的函数关系为</text>
<text x="26.6" y="96">现希望通过实验获得一组</text>
<text x="108.2" y="96">测量数据，确定出系数</text>
<text x="170.9" y="96">，这类</text>
<text x="26.6" y="102.3">问题就是多项式拟合。</text>
<text x="26.6" y="122.2">最小二乘法多项式曲线拟合，根据给定的m个点,并不要求这条曲线精确地经过这些点，而是曲线y=f(x)</text>
<text x="26.6" y="132">的近似曲线y= φ(x)。使偏差平方和最小，即</text>
<text x="26.6" y="145.5">按偏差平方和最小的原则选取拟合曲线，并且采取二项式方程为拟合曲线的方法,称为最小二乘法。</text>
<text x="26.6" y="178.1">数字越接近于1 说明相关性越强</text>
<text x="26.6" y="207.2">常用函数用法：</text>
<text x="26.6" y="240.3">返回次数为n的多项式p(x)的系数，该阶数是y中数据的最佳拟合（在最小二乘方式中)p中的系数按降幂</text>
<text x="26.6" y="245.8">排列，p的长度为n+1，函数模型为：</text>
<text x="26.6" y="263.3">返回的结构体S，可用作</text>
<text x="75.6" y="263.3">的输入来获取误差估计值。</text>
<text x="26.6" y="271.5">返回的mu，是一个二元素向量，包含中心化值和缩放值。mu(1)是mean(x)，mu(2)是std(x)。使用这些</text>
<text x="26.6" y="277.3">值时，</text>
<text x="50.5" y="277.3">将x的中心置于零值处并缩放为具有单位标准差:$$</text>
<text x="158.4" y="277.3">这种中心化和缩</text>
<text x="26.6" y="283.7">放变换可同时改善多项式和拟合算法的数值属性</text>
</g>
</svg>
